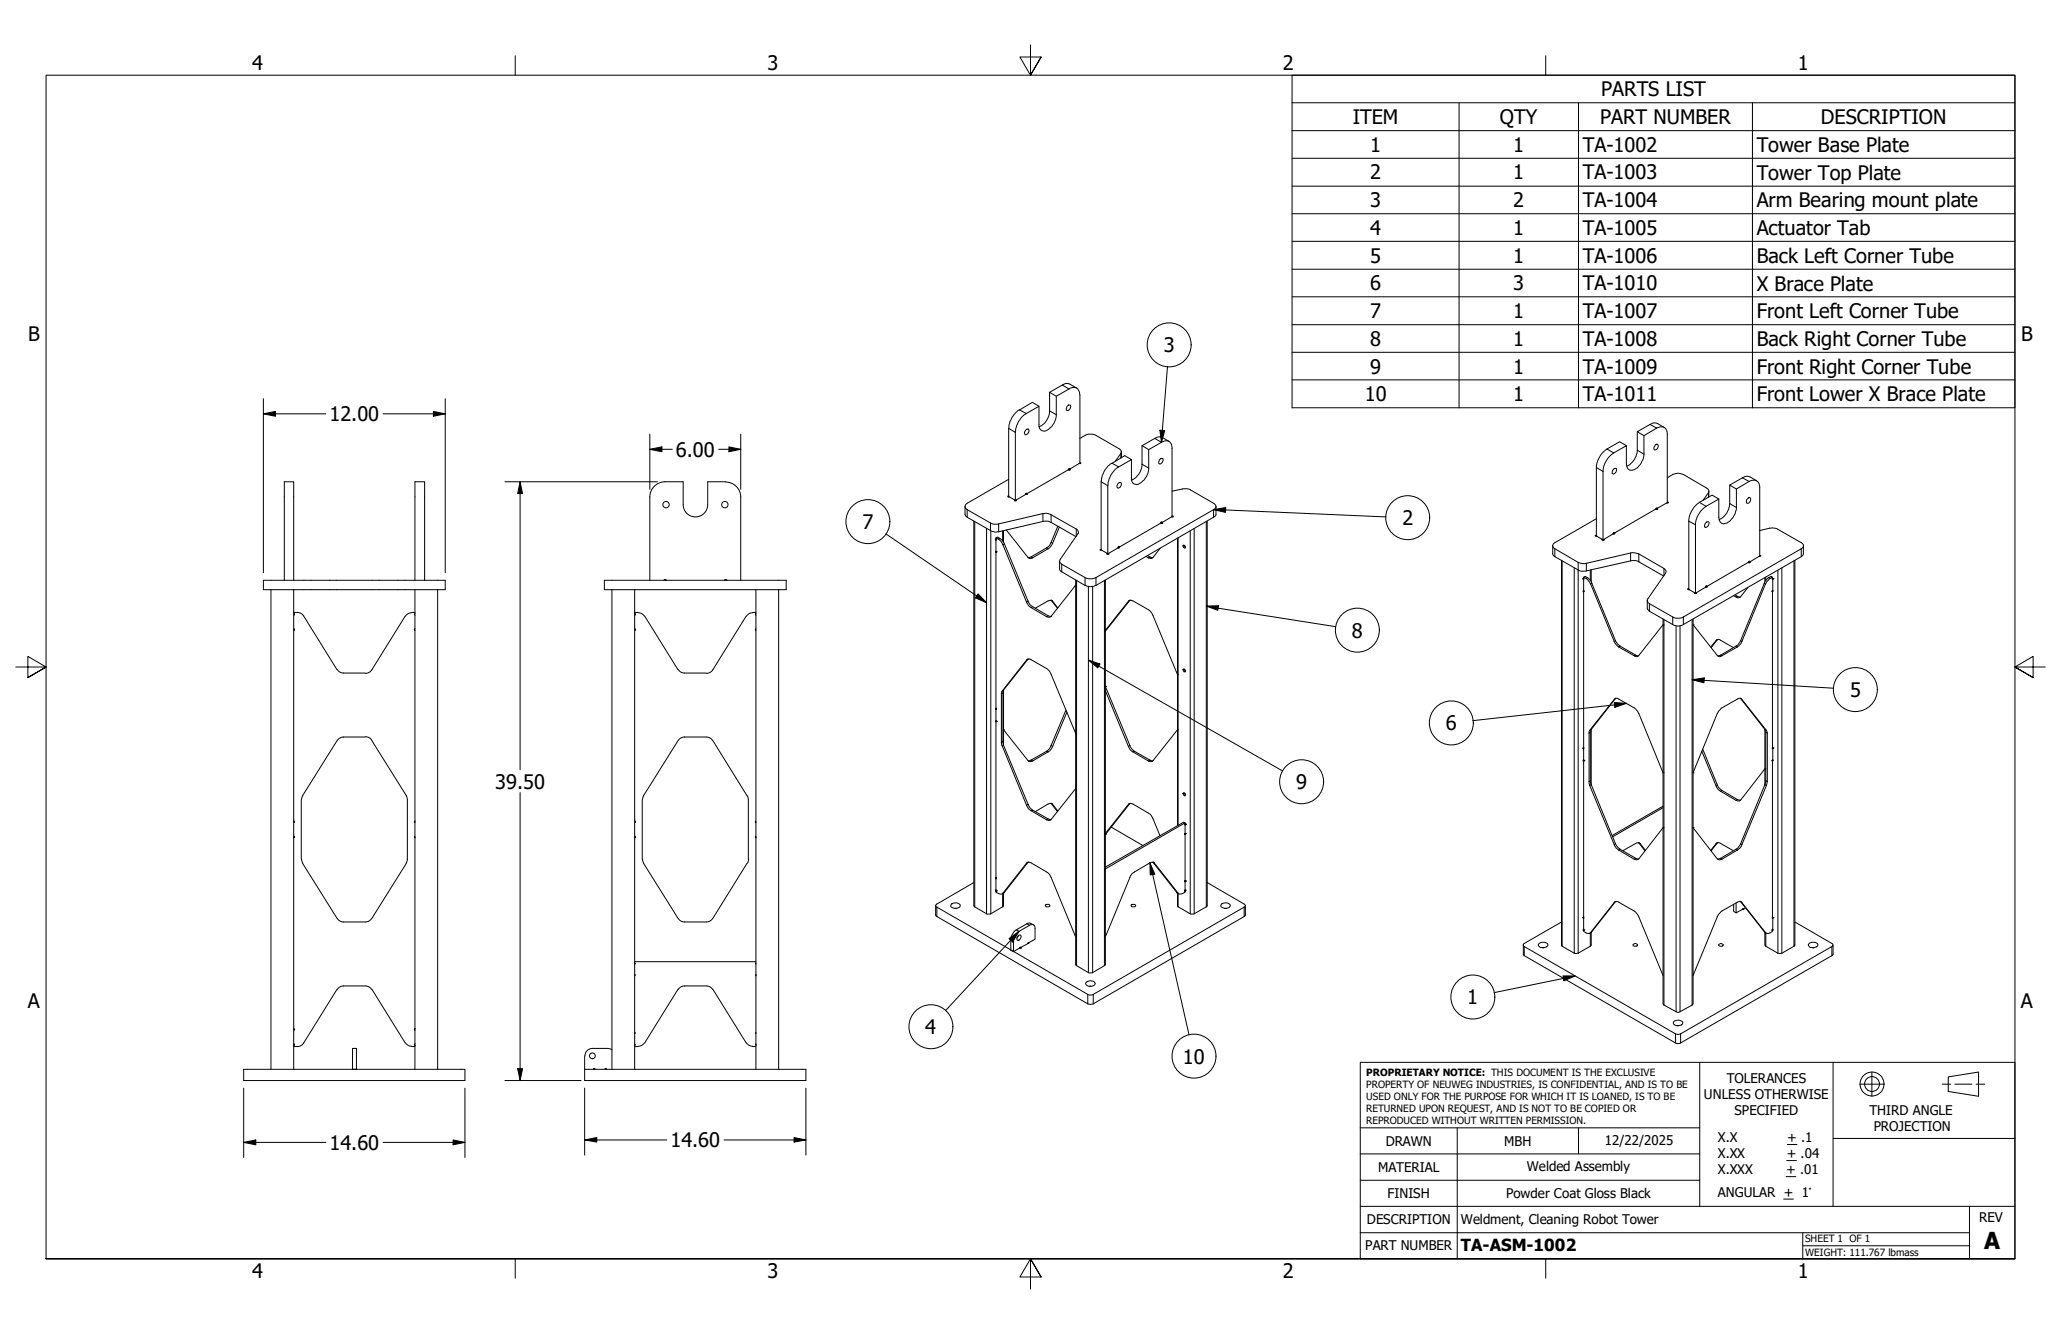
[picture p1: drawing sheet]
<svg xmlns="http://www.w3.org/2000/svg" width="432mm" height="279mm" viewBox="0 0 432 279" stroke-linecap="round" stroke-linejoin="round" font-family="sans-serif">
<!-- layer: Visible (ANSI) -->
<g fill="none" stroke="#000" stroke-width=".21">
<path d="M214.9 90.1a.41 .41 0 0 1 .6-.2 .41 .41 0 0 1 0 .7 .49 .49 0 0 1-.3 .4 .49 .49 0 0 1-.5-.1l-.1-.3zM219.9 82.2l1.4 .8 2.7-1.5a1.37 1.37 0 0 1 1.6-.2 1.37 1.37 0 0 1 .7 1.4v14.4M221.3 83v3.9a3.9 3.9 0 0 1-2.4 3.4 1.12 1.12 0 0 1-1.2-1.3v-3.9M223.8 98.4h.1M223.8 98.4l-8.7 5M223.8 98.4l.2-.3v.3M223.8 84.8h.2a.45 .45 0 0 1 .4 .4 .45 .45 0 0 1-.2 .5 .43 .43 0 0 1-.7 .2 .43 .43 0 0 1 0-.7zM224 98.4h.1M224.2 98.2l-.1 .2h-.3M224.2 98.2h.1M224.2 98.2v.2M225.6 81.3l-1.4-.8-.9-.2-3.4 1.9v3.8a3.8 3.8 0 0 1-2.2 3.4"/>
<path d="M226.3 91.8l1-.6a2.67 2.67 0 0 1 2.3 0l5.3 3.2-.1 .6-1.1 1.6M226.3 96.9l.1 .2h-.3l-1.9 1.1M234.9 94.6v1.3M239.3 93.3l1.4 .9 2.6-1.6a1.33 1.33 0 0 1 1.6-.2 1.33 1.33 0 0 1 .7 1.5v14.4M240.7 94.2v3.8a3.9 3.9 0 0 1-2.4 3.5 1.05 1.05 0 0 1-1.3-1.4v-3.8M243 96.3a.37 .37 0 0 1 .4-.3 .37 .37 0 0 1 .2 .5 .57 .57 0 0 1-.2 .5 .57 .57 0 0 1-.6 0zM244.9 92.5l-1.4-.9-.8-.1-3.4 1.8v3.9a3.8 3.8 0 0 1-2.3 3.4M338.1 98.2l.4-.1a.53 .53 0 0 1 .2 .5 .53 .53 0 0 1-.3 .5 .33 .33 0 0 1-.4 .2 .33 .33 0 0 1-.2-.4zM340.7 93.3l-1.4-.8-2.6 1.5a5.1 5.1 0 0 0-2.2 3.9v14.4M343 90.4v3.9a3.8 3.8 0 0 1-2.2 3.4M346.7 93.3l.1-.1a.34 .34 0 0 1 .5-.1 .34 .34 0 0 1 .1 .5 .57 .57 0 0 1-.3 .5 .57 .57 0 0 1-.6 0v-.4zM348.7 89.5l-1.4-.8-1.1-.1-3.2 1.8 1.4 .8"/>
<path d="M136.1 104.1v17.4M139.3 100.9h3.8v4.8M139.4 100.9a3.2 3.2 0 0 0-3.3 3.2M143.1 105.7a2.57 2.57 0 0 0 2.6 2.6 2.57 2.57 0 0 0 2.6-2.6M152 100.9h-3.7v4.8M152.1 101a3.1 3.1 0 0 1 3.1 3.1M155.2 104.1v17.4M202.2 106v1.8l.2 .3 5.3 3.2 .8 .1h.7l9.6-2.2h.8l5.8 3.2M204 109.2v80.5l2.7 1.7 .8 .1 2.7-1.6v-2.8M208.6 113h.1M208.6 113l.1 .1M208.7 115.4l-.1 .3 .1-.1"/>
<path d="M208.7 113.1h.1M208.7 112.8v.3M208.7 112.8v-.2l.7 .4 .7 1.1 5.4 12.7 3.8 2.4 .7 .1 .2-.2M208.7 112.6l.3-.1 .9 .5 .4 .7 5.5 12.9 3.8 2.4 .6 .1M208.7 112.8l.1 .2h-.2M208.7 115.4l.1 .2-.1 .1M208.7 115.7v32.9l-.1-.2M208.7 113.1v2.3M208.7 115.6h.1M208.8 115.6l-.1 .1M210.2 111.1v2.5M210.8 111l4.6 5.8"/>
<path d="M211.3 100.4l-8.7 5a.72 .72 0 0 0-.4 .7 .72 .72 0 0 0 .4 .6l5.1 3 .5 .1h.8l10.3-2.3 .7 .2 5.5 3.1 .3 .3 .1 .6-3.8 5.5-.1 .4 .4 .6 4.9 2.8a2.67 2.67 0 0 0 2.3 0l24.7-14.3a.69 .69 0 0 0 .5-.6 .69 .69 0 0 0-.5-.7l-5.1-2.9-1.2-.1-2.4 .5M211.3 103.9h-.2l.1 .2h.3l1.1 .6M211.3 104.1v-14.4a4.9 4.9 0 0 1 2.3-3.8l2.7-1.6 1.4 .8-2.7 1.5a4.9 4.9 0 0 0-2.3 4v14.3M212.6 104.7v.2h.3v-.2M212.6 104.7v.2M212.9 104.7v.2M214.9 103.6l-2 1.1M214.9 103.4l.4 .1-.4 .1M214.9 103.4h.1M215 103.3l.1 .1M215.1 103.4l-.1-.1-.1 .3M221.6 110.2l-1.8 4.1-3.8 2.3-.6 .2"/>
<path d="M221.9 110.4l-1.4 3.4-.5 .9-3.7 2.1-.7 .2-.2-.2M230.7 115.1l-.3 .1 1.6 .7M230.7 115.3v-14.4a4.9 4.9 0 0 1 2.3-3.9l2.6-1.6 1.4 .9-2.6 1.5a4.9 4.9 0 0 0-2.3 3.9v14.4M232 115.9v.2h.2l.1-.2M232 115.9v.2M232.3 115.9v.2M234.3 114.7l-2 1.2M234.3 114.6h.1M234.3 114.6h.2l.1 .1h-.3M234.4 101.2a.4 .4 0 0 1 .6 .1 .4 .4 0 0 1-.2 .6 .42 .42 0 0 1-.7 .3 .42 .42 0 0 1 0-.7zM234.4 114.5l.1 .1M234.5 114.6l-.1-.1-.1 .2"/>
<path d="M240.1 116.5l.9 .5 .6-.2M240.4 116.3l.6 .4 .6 .1M243.1 114.8l-1.5 2M243.2 109.5l-8.7 5.1M243.2 109.5l.2-.2v.3M243.2 109.5v.1M243.4 109.6h.1M243.5 109.4v.2l-.3-.1M243.5 109.4v.2M245.6 108.3l-2.1 1.1M245.6 108.1h.2v.2h-.2M246.7 112.7v60.2"/>
<path d="M247.9 114.2a.34 .34 0 0 1 .4 .2 .34 .34 0 0 1-.1 .4l-.3-.2zM248.1 114.2l.2 .5M252.9 109.2v80.5l-2.8 1.8h-.6l-2.7-1.6-.1-2.8M254.8 106v1.8l-.2 .3-25 14.5a2.67 2.67 0 0 1-2.3 0l-5-2.9-.3-.4v-1.8M325.3 114.3v1.8l.3 .4 5.4 3.1h1.1l9.8-2.2h.7l.6 .1 5.4 3.2M327.2 117.3v80.7l2.6 1.6h.8l2.8-1.6v-2.7M333.4 119.4v2.4M334.5 108.6l-8.7 5.1a.67 .67 0 0 0-.5 .6 .67 .67 0 0 0 .5 .6l4.8 2.9 .9 .2h.6l9.8-2.2h.5l.9 .2 5.3 3.1 .5 .5-.2 .5-3.8 5.4v.4l.5 .5 4.9 2.8a2.51 2.51 0 0 0 2.2 0l24.7-14.3a.67 .67 0 0 0 .4-.6 .67 .67 0 0 0-.4-.6l-5.3-3-1.3-.1-2.1 .5M334.5 112.1l-.3 .1 .4 .1 1.1 .7M335.7 113h.1M335.7 113v.2h.3v-.2M335.7 113v.1"/>
<path d="M336 113h.1M336 113v.1M337.9 111.8l-1.9 1.2M338 111.6h.3v.2h-.4M338.3 111.6l-.2-.1-.2 .3M346.9 106.6h.1M346.9 106.6l.3-.2-.1 .3M346.9 106.6l-8.6 5h-.2M347.1 106.7h.1M347.2 106.5v.1M349.3 100.1l1.2-.7a2.51 2.51 0 0 1 2.2 0l5.2 3.1 .1 .6-1.2 1.7M349.3 105.2l.3 .1h-.4l-1.9 1.1-.1 .3-.3-.1"/>
<path d="M349.3 105.3v-14.3a1.38 1.38 0 0 0-.6-1.4 1.38 1.38 0 0 0-1.6 .1l-2.7 1.5v3.9a3.7 3.7 0 0 1-2.4 3.4 1.1 1.1 0 0 1-1.3-1.3v-3.9l-2.6 1.6a5.1 5.1 0 0 0-2.2 3.8v14.5M357.4 109.4l.4-.1a.53 .53 0 0 1 .3 .5 .53 .53 0 0 1-.3 .4 .33 .33 0 0 1-.4 .2 .33 .33 0 0 1-.3-.4zM358 102.9v1.2M360.1 104.5l-1.4-.8-2.7 1.5a5.1 5.1 0 0 0-2.2 4v14.3M362.4 101.6v3.9a3.8 3.8 0 0 1-2.2 3.3M366.1 104.5l.1-.1a.34 .34 0 0 1 .5-.1 .34 .34 0 0 1 .1 .5 .57 .57 0 0 1-.3 .5 .57 .57 0 0 1-.6 0v-.5zM366.3 117.8h.1M366.3 117.8l.3-.3-.1 .4M366.3 117.8l-8.7 5-.1-.1M366.5 117.9h.1M366.6 117.7l-.1 .2-.2-.1M366.6 117.7v.1"/>
<path d="M368 100.7l-1.4-.8-1-.1-3.2 1.8 1.4 .8M368.7 116.3l.2 .2h-.3l-2 1.2M368.7 116.5v-14.3a1.38 1.38 0 0 0-.7-1.5 1.38 1.38 0 0 0-1.5 .1l-2.7 1.6v3.9a3.6 3.6 0 0 1-2.7 3.4 1.23 1.23 0 0 1-1-1.3v-3.9l-2.7 1.5a5.1 5.1 0 0 0-2.2 3.9v14.4M376 117.3v80.6l-.1 .3-2.6 1.4h-.8l-2.5-1.4-.2-.3v-2.6M377.8 114.3v1.8l-.4 .5-24.7 14.2a2.07 2.07 0 0 1-2.2 0l-4.9-2.8-.5-.5v-1.8M55.2 121.5h38.1v2h-38.1zM56.8 123.5v100.5M59.6 121.5v-20.6h1.9v20.6M61.5 123.5v100.5M61.5 128.3h.7M61.6 131.7l.1 .1-.1 .2M61.6 128.5l.1 .2-.1 .1"/>
<path d="M61.6 132h.1M62.3 128.3a1.62 1.62 0 0 1 1.3 .7M63.6 129l7 11.3M84.9 129l-7 11.3a1.62 1.62 0 0 1-1.4 .7M86.2 128.3h.7M86.3 128.3a1.56 1.56 0 0 0-1.4 .8M86.9 132h.1M86.9 121.5v-20.6h2.1v20.6M86.9 123.5v100.5M86.9 128.5l-.1 .2 .2 .1M87 131.7l-.2 .1 .1 .2M91.7 123.5v100.5"/>
<path d="M126.6 121.5h38.1v2h-38.1zM128.2 123.5v100.5M133 128.5v.1M133 128.3h.7M133 123.5v100.5M133 131.7l.2 .1-.1 .2M133.1 132h-.1M133.1 128.5l.1 .2-.2 .1M133.7 128.3a1.56 1.56 0 0 1 1.3 .8M135.1 129l6.9 11.3M139.5 121.5l.1 .1M139.6 121.5l-.3-.1-.2 .2"/>
<path d="M151.8 121.5l.3-.1 .2 .2M151.9 121.5l-.1 .1M156.3 129l-6.9 11.3M157.7 128.3h.7M157.7 128.3a1.56 1.56 0 0 0-1.3 .8M158.3 132h.1M158.4 123.5v100.5M158.4 128.5l-.2 .2 .2 .1M158.4 131.7l-.2 .1 .1 .2M163.1 123.5v100.5M215.4 138l-5.3 6.8v10.9l.1 .4M215.4 138h.1"/>
<path d="M220.2 125.7h.1M220.2 125.7l1.4 1.7M221.6 127.3l-1.2-1.5-.4-.1-3.1 1.7M225.4 121.5v80.6l2.8 1.7 .7-.1 2.7-1.6v-80.6M225.4 122.6l-5.2 6.5M225.4 122.6h.1M231.6 132l5.1-6.3 .7 .2 3.2 1.8 .6 .5 .4 .7 5.1 12.4M236.7 125.7h.1M236.7 125.7l-5.1 6.5M331.7 121.3h.1M331.7 121.3l.1 2.4M331.8 123.7l-.1 .3 .2-.2"/>
<path d="M331.8 121.1l-.1 .2M331.8 121.1v-.2l.7 .4 .7 1 5.1 12.3 .9 .9 3.4 2h.5l5.3-6.6M331.8 120.9l.3-.2 1.2 1 5.4 12.9 .7 .7 3.3 1.9 .6 .2M331.8 123.9v32.7M331.8 121.1l.1 .2-.2-.1M331.8 123.7v.2M331.8 123.9h.1M348.4 129.7v80.5l.2 .3 2.8 1.5 .6-.1 2.5-1.4 .2-.3v-80.5M348.4 130.9h.1M353.8 123.3l-.2 .1 1.4 .7M354.7 130.9h.1M355 124.1h.1"/>
<path d="M355 124.1l.1 .2h.2l.1-.2M355.1 124.1v.2M355.4 124.1h.1M355.4 124.1v.2M357.3 123l-1.9 1.1M357.4 122.8h.1M357.4 122.8l.3 .1-.4 .1M357.6 122.8l-.2-.1-.1 .3M357.6 122.8h.1M358.4 135.5l1.2-1.5 .5-.1 3.1 1.7M359.9 133.9l-1.4 1.7M363.5 124.6l.5 .3 .6 .1"/>
<path d="M366.2 123.1l-1.6 2-.5 .1-.9-.4M369.8 121v.8M371.3 123.9h.1M371.3 121.1l.1 .2M371.3 121.1v-.2l-.7 .4-.7 1-5 12.3-.9 .9-3.4 2h-.6l-5.3-6.6M371.3 120.9l-.2-.2-.5 .3-.9 .9-5.3 12.7-.7 .7-3.2 1.9-.6 .2M371.3 123.9v32.7M371.3 121.1v.2l.2-.1M371.4 121.3v2.4M371.4 123.7v.3l-.1-.2M371.4 123.7l-.1 .2M371.4 121.3h.1"/>
<path d="M371.5 121.2h.1M70.6 155.1l-7.2 11.6M70.7 140.2a1.56 1.56 0 0 0 1.3 .8h4.5M76.5 154.4h-4.5a1.56 1.56 0 0 0-1.3 .7M76.5 154.3a1.62 1.62 0 0 1 1.4 .8M77.9 155.1l7.3 11.6M142 155.1l-7.2 11.6M142.1 140.2a1.56 1.56 0 0 0 1.3 .8M143.4 154.4h4.6a1.56 1.56 0 0 1 1.3 .7M143.4 141h4.6M143.4 154.4a1.56 1.56 0 0 0-1.3 .7M149.4 155.1l7.1 11.6"/>
<path d="M149.4 140.3a1.62 1.62 0 0 1-1.4 .7M208.6 148.5l.1 .1M208.7 150.9l-.1 .3 .1-.1M208.7 148.6h.1M208.7 148.3v.3M208.7 150.9l.1 .2-.1 .1v32.6l.1 .2-.2-.1M208.7 148.6v2.3M208.7 151.1h.1M210.2 152.8h.1M210.2 156.1l5.4 12.9 .7 .7 3.3 1.8 .6 .1M210.2 144.6v11.5M210.2 152.8l5.2 6.5"/>
<path d="M223.3 148.7l-3.5 8.1-.5 .6-3.3 1.8-.6 .1M223.5 149.2l-3.2 7.6-.7 .7-3.3 1.9-.7 .1-.2-.2M225.4 153.6l-5.4-12.9-.7-.7-3.5-2-.6 .1-5.3 6.7v11.3l5.6 13.3 3.8 2.3 .7 .1 .2-.2M225.4 153.6h.1M231.6 143.8h.1M231.6 143.8l5.2 12.6 .9 1 3.2 1.8 .7 .1M231.6 144.7l5.2 12.3 3.8 2.4 .7 .1 .3-.2M246.7 152.8h.1M246.7 141.3h.1M246.7 152.8l-5.1 6.5M247.9 140.1a.36 .36 0 0 1 .4 .2 .36 .36 0 0 1 0 .4 .38 .38 0 0 1-.4-.2 .38 .38 0 0 1 0-.4zM248.1 140.1l.2 .5"/>
<path d="M331.7 156.8h.1M331.7 156.8l.1 2.4-.1 .2 .2-.1M331.8 156.6l-.1 .2M331.8 159.4v32.6M331.8 156.6l.1 .2-.2-.1M331.8 159.2v.2M331.8 159.4h.1M331.9 159.3h.1M333.4 152.8l-.2 .4v10.5l.2 .6 5.2 12.7 .8 .9 3.3 1.9 .6 .1M333.4 152.8v11.5M338.5 146.2l-5.1 6.6M356.6 157.4l3 7.4 .3 .5 4.2 2.5 .6-.2 5.1-6.6"/>
<path d="M356.7 156.9l3.3 8 .7 .6 3.3 1.9 .6 .2M364.6 146.2l5.2 6.6M369.8 152.8l.2 .4v10.5l-.2 .6-5.2 12.7-.5 .6-.4 .3-3.2 1.9-.6 .1M369.8 152.8v11.5M371.3 159.3h.1M371.3 159.4h.1M371.3 156.6l.1 .2M371.3 159.4v32.6M371.3 156.6v.2l.2-.1M371.4 156.8v2.4M371.4 159.2l.1 .2-.2-.1M371.4 159.2l-.1 .2"/>
<path d="M371.4 156.8h.1M371.5 156.7h.1M61.5 172l.1 .1M61.6 175.1l.1 .2-.1 .1M61.6 175.4l-.1 .1M61.6 172l.1 .1-.1 .2M63.1 167.5v12.5M63.2 179.9l.2 .9M63.4 166.7l-.2 .8M85.1 166.7l.2 .8v12.5M85.3 179.9l-.2 .9M86.9 172l-.1 .1 .2 .2"/>
<path d="M86.9 175.4l.1 .1M87 175.1l-.2 .2 .1 .1M87 172l-.1 .1M133 172v.1M133 175.1l.2 .2-.1 .1M133.1 175.5h-.1M133.1 172l.1 .1-.2 .2M134.6 167.5v12.5M134.6 179.9l.3 .9M134.9 166.7l-.3 .8M156.5 166.7l.3 .8v12.5M156.8 179.9l-.2 .9"/>
<path d="M158.3 172l-.1 .1 .2 .2M158.4 175.4v.1M158.4 172h-.1M158.4 175.1l-.2 .2 .1 .1M220.2 168.3h.1M220.2 168.3l1.4 1.7M221.6 169.9l-1.2-1.6h-.4l-3.1 1.7M225.4 165.2l-5.2 6.4M231.6 174.6l4.8-6.1 .6-.2 4.2 2.5 1.8 4.2M231.6 174.8h.1M232.8 173.2l6.7 3.9M236.7 168.3l-5.1 6.5"/>
<path d="M236.7 168.3h.1M247.9 166.1a.34 .34 0 0 1 .4 .1 .34 .34 0 0 1-.1 .5l-.3-.3zM248.1 166.1l.2 .4M248.2 174.6v.1M248.2 174.7h.1M248.2 174.7l.1 .1M248.3 174.6v.2M248.3 172.6h.1M248.3 172.6v.1M248.3 172.3l-.1 .5 .1-.1M248.3 174.6h.1M248.3 174.6l-.1 .1"/>
<path d="M248.3 172.7h.1M248.3 174.8v9.7M248.3 172.7v1.9M343.3 176.5l1.3 1.7M344.7 178.1l-1-1.4-.5-.2-3.2 1.7M348.4 161.9l-5.3-12.9-.7-.7-3.4-2-.7 .1-5.4 6.8v10.9l.2 .4 5.2 12.7 .7 .7 3.4 2.1 .5 .1 .4-.2 5.1-6.5M348.4 161.9h.1M348.4 173.4h.1M348.4 169.2l-10.5 6.1M348.4 168.8l-10.6 6.2M354.7 173.4h.1M354.7 161.9h.1"/>
<path d="M354.7 161.9l5.3-12.9 .7-.7 3.5-2 .7 .1 5.3 6.8 .1 10.5-.2 .8-5.2 12.7-.7 .7-3.5 2.1-.5 .1-.4-.2-5.1-6.5M358.4 178.1l1.2-1.5 .3-.1h.4l2.9 1.7M359.9 176.5l-1.4 1.7M369.8 161h.1M63.4 180.8l7.2 11.5M70.7 192.4a1.56 1.56 0 0 0 1.2 .7h4.6a1.56 1.56 0 0 0 1.4-.7M85.2 180.8l-7.3 11.5M134.8 180.8l7.2 11.5M142.1 192.4a1.56 1.56 0 0 0 1.3 .7M149.3 192.4a1.56 1.56 0 0 1-1.3 .7h-4.6M156.5 180.8l-7.1 11.5M196 189.7v2l.2 .2 31.7 18.3 .5 .2 .6-.2 31.8-18.3 .1-.2v-2"/>
<path d="M199.3 189.4a1.19 1.19 0 0 1 1.9 .3 1.17 1.17 0 0 1-2 0zM200 190.2h.3M204 184.8l-7.8 4.6-.2 .3 32.2 18.7 .8-.1 31.9-18.6-.1-.3-7.9-4.6M208.6 183.9h.1M208.6 184h.1M208.7 184v2.4M208.7 186.4l-.1 .3 .1-.2M208.7 183.8v.2M208.7 186.4l.1 .2-.1 .3 .8 .4 .5-.1 5.1-6.4 .2-.2 .7 .1 3.3 1.9 .7 .7 5.4 12.8M208.7 186.6h.1M208.7 186.5h.1M210.2 187.1l-.2 .1"/>
<path d="M213.4 196l-.4 .5M213.4 195.9l.2-.1a.43 .43 0 0 1 .4 .4 .43 .43 0 0 1-.3 .5l-.1 .1a.37 .37 0 0 1-.5 0 .37 .37 0 0 1 0-.5zM213.7 198.6h.1M213.8 198.6h.1M213.9 198.5l-.2 .1M213.9 198.5v.1M215.3 197.6h.1M215.4 197.5h.2l-.2 .1M215.4 197.6l-1.5 .9M215.4 180.6l-5.2 6.5M215.4 180.6h.1M215.5 197.4h.1"/>
<path d="M215.5 197.4l1.4-.7v-2.3a.68 .68 0 0 0-.4-.7 .68 .68 0 0 0-.8 .1l-2.2 1.3a3 3 0 0 0-1.2 1.9v2.3l1.6-.9-.1 .2M215.5 197.4l-.1 .2M216.5 193.7l-.9-.4-.3 .1-2.4 1.4a3 3 0 0 0-1.1 1.9v2.3l.5 .3M219.1 189.5a.44 .44 0 0 1 .5-.1 .44 .44 0 0 1 .3 .4 .45 .45 0 0 1-.5 .2 .45 .45 0 0 1-.3-.5zM231.6 181.6l16.4-9.4 .3 .1-16.7 9.7M237 189.5a.48 .48 0 0 1 .5-.2 .48 .48 0 0 1 .4 .5 .5 .5 0 0 1-.6 .2 .5 .5 0 0 1-.3-.5zM241.6 180.6l5 6.4 .4 .2M241.6 180.6h.1M248.2 186.5v.1M248.2 186.6h.1M248.3 184.5v.2M248.3 186.4v.2"/>
<path d="M248.3 184.5h.1M248.3 186.6v.3l-.5 .2-.8 .1-5.1-6.4-.3-.2-.7 .1-3.6 2.2-.5 .6-5.2 12.6M248.3 184.5l-.1 .2 .1-.1M248.3 186.4h.1M248.3 186.4l-.1 .2M248.3 184.7v1.7M248.3 184.6v.1M248.3 184.5v.1M255.9 189.4a1.19 1.19 0 0 1 1.8 .3 1.17 1.17 0 0 1-1.9 0zM256.6 190.2h.3M319.2 197.9v2.1l.1 .2 32 18.4 .8-.2 31.7-18.2 .2-.4v-1.9M322.5 197.5a1.13 1.13 0 0 1 1.8 .5 1.22 1.22 0 0 1-2-.1z"/>
<path d="M323.2 198.5h.3M327.2 193.1l-7.9 4.5-.1 .1v.4l31.8 18.4 .5 .2 .6-.2 31.8-18.3v-.5l-7.9-4.6M331.7 192.2v.1M331.7 192.3l.1 2.3M331.8 194.6l-.1 .3 .2-.1M331.8 192l-.1 .3M331.8 194.9v.2l.5 .3 .8 .1 5.2-6.6 .7-.1 3.4 2 .7 .7 5.3 12.8M331.8 192l.1 .3-.2-.1M331.8 194.9h.1M331.8 194.6v.3M331.9 194.8h.1M331.9 194.8l-.1 .1"/>
<path d="M333.4 195.3l-.3 .2M338.5 188.8l-5.1 6.5M342.1 197.8a.48 .48 0 0 1 .6-.2 .48 .48 0 0 1 .3 .5 .5 .5 0 0 1-.5 .1 .5 .5 0 0 1-.4-.4zM360 197.9a.59 .59 0 0 1 1.1 0 .59 .59 0 0 1-1.1 0zM363.2 189.4v1.5l.5 .3M363.7 189.1v2.1l1.4-.8M364.6 188.8l5.2 6.5M365.1 190.4h.1M365.1 190.4l.2-.1-.1 .2M365.2 190.5h.1M365.3 190.4v.1l-.2-.1M365.3 190.4h.1"/>
<path d="M365.7 190.1l-.4 .3M369.8 195.3l.3 .2M371.3 194.8h.1M371.3 194.8v.1M371.3 192l.1 .3M371.3 194.9v.2l-.5 .3-.8 .1-5.1-6.6-.7-.1-3.5 2-.7 .7-5.3 12.8M371.3 194.9h.1M371.3 192v.3l.2-.1M371.4 192.3v2.3M371.4 194.6l.1 .3-.2-.1M371.4 194.6l-.1 .3M371.5 192.2h.1"/>
<path d="M371.5 192.2l-.1 .1M379.1 197.5a1.13 1.13 0 0 1 1.8 .5 1.22 1.22 0 0 1-2.1-.1zM379.7 198.5h.3M61.5 219.2h.7M61.6 218.6l.1 .2-.1 .1M61.6 215.4v.1M61.6 218.9l-.1 .1M61.6 215.5l.1 .1-.1 .2M63.6 218.4a1.62 1.62 0 0 1-1.3 .8M70.6 207.2l-7 11.2M70.7 207.2a1.56 1.56 0 0 1 1.3-.7h4.5a1.56 1.56 0 0 1 1.4 .7M73.9 219.6h.8v4.4h-.8z"/>
<path d="M77.9 207.2l7 11.2M84.9 218.4a1.56 1.56 0 0 0 1.4 .7M86.2 219.2h.7M86.9 215.5l-.1 .1 .2 .2M86.9 218.9l.1 .1M87 218.6l-.2 .2 .1 .1M87 215.4l-.1 .1M124.1 219.6h3.2l.9 .3M124.1 219.6a1.56 1.56 0 0 0-1.5 1.5M133 216.2v.1M133 201.7v.1M133 219.2h.7"/>
<path d="M133 201.4h25.4M133 204.1v.2M133 218.7v.2M133 216.3v.2M133 201.7v.2M133.1 204.3l-.1 .1M135 218.4a1.56 1.56 0 0 1-1.3 .7M142 207.2l-6.9 11.2M143.4 206.5h4.6a1.56 1.56 0 0 1 1.3 .7M143.4 206.5a1.56 1.56 0 0 0-1.3 .7M149.4 207.2l6.9 11.2M156.4 218.4a1.56 1.56 0 0 0 1.3 .7"/>
<path d="M157.7 219.2h.7M158.4 216.2v.3M158.4 201.7v.2M158.4 218.8v.1M158.4 204.3v.1M158.4 218.7v.2M158.4 204.1v.2M227.6 205.7a1.31 1.31 0 0 1 1.9 .3 1.23 1.23 0 0 1-2 .1zM228.3 206.6h.3M350.8 213.9a1.29 1.29 0 0 1 1.8 .3 1.05 1.05 0 0 1-1.7 .5l-.3-.3zM351.4 214.8h.3M51.1 224h46.3v2.3h-46.3z"/>
<path d="M122.5 221.2v5.1h46.3v-2.3h-46.3M124.3 223.9l.2-.1 .2 .1M124.4 223.9l-.1 .1M127 223.9h.1M127.1 223.9l-.2-.1-.2 .1"/>
<circle cx="139.5" cy="105.7" r=".67"/>
<circle cx="151.9" cy="105.7" r=".67"/>
<circle cx="124.1" cy="221.1" r=".6"/>
</g>
<!-- layer: Visible Narrow (ANSI) -->
<g fill="none" stroke="#000" stroke-width=".21">
<path d="M211.3 89.7l1.4 .9M213.6 85.9l1.4 .7M219.9 86l1.4 .9M222.6 80.6l1.4 .9M223.8 98.4h.2M224.2 98.2v.2M233 97l1.4 .8M234.8 95v.9M239.3 97.2l1.4 .8M241.9 91.8l1.4 .8M334.5 97.9l1.4 .8M336.7 94l1.4 .9"/>
<path d="M343 94.3l1.4 .8M345.7 88.9l1.4 .8M202.6 106.7v1.6M204.2 109.2v80.7M206.7 110.7v80.7M207.5 109.5v1.6M207.6 111.2v80.2M208.6 113l.1 .1M208.7 115.5v.1M208.7 115.6v.1M208.7 112.9l-.1 .1M209.2 109.7v1.7"/>
<path d="M209.5 112.8l-.3 .1M210.1 111.2v2.1M210.4 113.9l-.3 .2M212.6 104.8h.1M212.9 104.8h.1M214.9 103.5v.1M214.9 103.4v.2M215 103.3l.1 .1M216 116.6l.3 .2M218.5 107.6v1.6M219.3 114.7l.3 .2M220.2 107.8v1.6"/>
<path d="M220.2 113.6l.3 .2M222.4 118.2v1.6M225.5 110.8v1.5M230.7 100.9l1.4 .8M232 116h.1M232.3 116h.1M234.3 114.7h.1M234.3 114.6v.1M234.4 114.5l.1 .1M240.9 116.6l-.3 .2M243.2 109.5l.2 .1M243.5 109.5h.1"/>
<path d="M246.8 112.6v60.2M249.4 111.2v80.2M250.2 110.7v80.7M252.7 109.2v80.7M254.3 106.7v1.6M325.8 114.9v1.7M327.3 117.5v80.7M329.8 118.9v80.7M330.6 117.8v1.6M330.6 119.4v80.2M332.4 118v1.6M333.2 119.4v2.1"/>
<path d="M335.7 113v.1M336 113v.1M337.9 111.8h.1M338.1 111.6v.2M338.1 111.6h.2M341.6 115.8v1.7M343.3 116v1.7M347 106.6l.1 .1M347.3 106.5v.1M348.6 119.1v1.5M353.8 109.2l1.4 .7M356 105.2l1.4 .8"/>
<path d="M357.9 103.2v.9M362.4 105.5l1.4 .8M365.1 100.1l1.4 .7M366.3 117.7l.2 .2M366.6 117.7v.1M372.5 119.4v80.2M373.3 118.9v80.7M375.9 117.5v80.7M377.4 114.9v1.7M215.4 138l-.3 .2M215.4 125.9l-.3 .2M216.3 127.1l-.3 .2"/>
<path d="M219.6 129l-.3 .2M220.2 125.7l.3 .2M225.6 121.5v80.7M227.3 121v1.6M228 122.8v80.9M228.9 122.8v80.9M229.6 121v1.6M231.4 121.5v80.7M231.6 132.2v.1M236.7 125.7l-.3 .2M331.7 121.3h.1M331.7 123.8h.2"/>
<path d="M331.8 123.9h.1M331.8 121.1l-.1 .1M332.5 121l-.2 .2M333.5 122.2l-.3 .1M338.5 134.2l-.3 .2M339.4 135.3l-.2 .2M342.7 137.2l-.3 .2M345.6 126.4v1.6M348.6 129.8v80.7M350.5 129.2v1.6M351.2 131.1v80.8M352 131.1v80.8"/>
<path d="M352.7 129.2v1.6M354.5 129.8v80.7M355 124.1v.2M355.4 124.1v.2M357.3 122.9v.1M357.4 122.8v.2M357.5 122.7l.1 .1M359.8 134l-.3 .2M360.5 137.2l.2 .2M363.7 135.3l.3 .2M364 124.9l-.3 .1M364.7 134.2l.2 .2"/>
<path d="M369.6 122.2l.3 .1M370 120.9v.6M370.6 121l.2 .2M371.3 123.9h.1M371.3 121.1l.2 .1M371.4 121.3h.1M371.4 123.8h-.1M208.6 148.5l.1 .1M208.7 151v.1M208.7 151.1h.1M208.7 148.4l-.1 .1M210.1 155.3l-.3 .1"/>
<path d="M210.1 145.2l-.3 .1M210.2 156.1l-.2 .2M210.2 144.5l-.2 .2M216 159.2l.3 .2M219.3 157.4l.3 .1M220.2 156.1l.3 .2M231.6 143.8h.1M236.7 156.1l-.3 .2M237.7 157.4l-.3 .1M240.9 159.2l-.3 .2M331.7 156.8h.1M331.7 159.2l.2 .1"/>
<path d="M331.8 159.4h.1M331.8 156.6l-.1 .1M333.2 153.4l-.3 .1M333.4 152.8l-.3 .2M338.5 146.3l-.3 .2M364.7 146.3l.2 .2M369.8 152.8l.3 .2M370 153.4l.3 .1M371.3 159.4h.1M371.3 156.6l.2 .1M371.4 156.8h.1M371.4 159.2l-.1 .1"/>
<path d="M215.4 168.5l-.3 .2M216.3 169.7l-.3 .1M219.6 171.5l-.3 .2M220.2 168.3l.3 .2M231.8 174.6l-.2 .1M236.7 168.3l-.3 .2M248.2 174.7h.1M248.2 172.6l.1 .1M248.3 172.6h.1M248.3 174.6h.1M248.3 174.6h-.1M248.3 172.7h.1"/>
<path d="M248.3 174.6l-.1 .1M333.2 163.5l-.3 .2M333.4 164.3l-.3 .2M338.5 176.7l-.3 .2M339.4 177.9l-.2 .2M342.7 179.8l-.3 .2M343.3 176.5l.4 .2M359.8 176.5l-.3 .2M359.8 164.4l-.3 .2M360.5 179.8l.2 .2M360.7 165.5l-.2 .2M363.7 177.9l.3 .2"/>
<path d="M364 167.4l-.3 .2M364.7 176.7l.2 .2M369.8 164.3l.3 .2M370 163.5l.3 .2M196.3 190v2M208.6 184h.1M208.7 186.4v.1M208.7 186.6h.1M208.7 183.8l-.1 .1M210.1 187.1v2.8M210.4 186.9l-.3 .2M211.8 196.7l.5 .3"/>
<path d="M212.9 194.8l.6 .3M213.7 198.5l.1 .1M213.9 198.5v.1M215.1 193.5l.6 .3M215.4 197.5v.1M215.4 180.6l-.3 .2M215.5 197.5v.1M215.5 197.4h.1M241.6 180.6l.3 .2M246.5 186.9l.3 .2M246.8 187.1v2.8M248.2 184.5l.1 .1"/>
<path d="M248.3 184.5h.1M248.3 186.4h.1M248.3 186.4l-.1 .1M248.3 184.7h.1M248.3 186.5l-.1 .1M260.7 190v2M319.3 198.2v2M331.7 192.3h.1M331.7 194.7l.2 .1M331.8 192.1l-.1 .1M331.9 194.8l-.1 .1M333.2 195.4v2.8"/>
<path d="M333.5 195.1l-.3 .2M338.5 188.8l-.3 .2M364.7 188.8l.2 .2M365.1 190.4l.1 .1M365.3 190.4h.1M369.6 195.1l.3 .2M370 195.4v2.8M371.3 194.8v.1M371.3 192.1l.2 .1M371.4 192.3h.1M371.4 194.7l-.1 .1M383.8 198.2v2"/>
<path d="M227.9 208.3v1.9M229 208.3v1.9M351 216.5v1.9M352.1 216.5v1.9"/>
</g>
<!-- layer: Symbol (ANSI) -->
<g fill="none" stroke="#000" stroke-width=".21">
<path d="M270.7 21.5v-5.8h151.4v5.8M270.7 21.5h151.4v5.9M270.7 21.5v63.9h151.4v-58M270.7 27.4h151.4M270.7 33.1h151.4M270.7 39h151.4M305.7 21.5v63.9M330.7 21.5v63.9M367.2 21.5v63.9M270.7 44.8h151.4M270.7 50.5h151.4M270.7 56.4h151.4"/>
<path d="M244.6 76.8l-1.3 15.8M270.7 62.2h151.4M270.7 68h151.4M270.7 73.8h151.4M270.7 79.6h151.4M243 90.1l1 .1-.7 2.4zM185.6 111.8l21.1 14.4M254.3 106.7l2.5-.4-.1 1zM254.3 106.7l36.1 1.6M204.9 124.4l1.8 1.8-2.4-1zM228 138.2l2.4 .9-.4 .8zM228 138.2l40.7 23.3"/>
<path d="M252.7 126.9h2.6l-.2 .9zM252.7 126.9l27.1 4.4M338.2 147.1l2.5 .2-2.4 .8zM340.7 147.3l-32.2 3.6M354.5 142.4l2.6-.4-.1 1zM354.5 142.4l29.7 1.7M393.3 144.4a4.6 4.6 0 0 0-6.6-4.1 4.6 4.6 0 0 0-.7 7.8 4.6 4.6 0 0 0 7.2-2.8l.1-.9M211.4 196.6l2.1-1.5-1.3 2.2zM213.5 195.1l-15.4 16.5M240.9 180.7l1 2.4-.9 .2zM240.9 180.7l8.2 36M327.5 204.4h2.5l-2.3 1z"/>
<path d="M330 204.4l-16.9 3.5"/>
<circle cx="245" cy="72.2" r="4.6"/>
<circle cx="181.8" cy="109.3" r="4.6"/>
<circle cx="294.9" cy="108.4" r="4.6"/>
<circle cx="284.4" cy="132" r="4.6"/>
<circle cx="304.1" cy="151.4" r="4.6"/>
<circle cx="272.7" cy="163.7" r="4.6"/>
<circle cx="195" cy="215" r="4.6"/>
<circle cx="308.6" cy="208.8" r="4.6"/>
<circle cx="250.2" cy="221.2" r="4.6"/>
</g>
<!-- layer: Border (ANSI) -->
<path d="M107.9 11.7v4M215.9 9.4v6.3l-2.2-3.8h4.4l-2.2 3.8 2.2-3.8M323.8 11.7v4M3.3 139.7h6.4l-3.9-2.2v4.4l3.9-2.2-3.9 2.2M428.5 139.7h-6.4l3.9-2.2v4.4l-3.9-2.2 3.9 2.2M9.7 263.7v-248h412.4v248h-412.4h412.4M107.9 263.7v4M218.1 267.5l-2.2-3.8 2.2 3.8h-4.4l2.2-3.8v6.3M323.8 263.7v4" fill="none" stroke="#000" stroke-width=".21"/>
<!-- layer: Title (ANSI) -->
<g fill="none" stroke="#000" stroke-width=".21">
<path d="M285 222.5h137.1v41.2h-137.1zM285 236.2h71.1M305.3 236.2v27.5M330.7 236.2v5.5M356.1 222.5v30.2M374.5 239.7h2M384 222.5v15.9M389.6 227.1h5.1M392.2 224.5v5.1M406.9 227.1h1.8M408.2 225.6l6.3-1.1v5.1l-6.3-1zM409.6 227.1h3.5"/>
<path d="M414 227.1h1.8M422.1 238.4h-38.1v14.3M285 258.2h127.6M285 252.7h137.1M285 247.2h71.1M285 241.7h71.1M373.7 251.1h2M374.2 246.4h2M374.3 243.1h2.1M377.7 258.2v5.5M412.6 252.7v11M377.7 260.9h34.9"/>
<circle cx="392.2" cy="227" r="2.51"/>
<circle cx="392.2" cy="227" r="1.56"/>
</g>
<!-- layer: Symbol (ANSI) -->
<path d="M243 90.1l1 .1-.7 2.4zM254.3 106.7l2.5-.4-.1 1zM204.9 124.4l1.8 1.8-2.4-1zM228 138.2l2.4 .9-.4 .8zM252.7 126.9h2.6l-.2 .9zM338.2 147.1l2.5 .2-2.4 .8zM354.5 142.4l2.6-.4-.1 1zM211.4 196.6l2.1-1.5-1.3 2.2zM240.9 180.7l1 2.4-.9 .2zM327.5 204.4h2.5l-2.3 1z" fill="#000"/>
<!-- layer: Dimension (ANSI) -->
<g fill="none" stroke="#000" stroke-width=".21">
<path d="M55.2 86.7l2.5-.5v1zM55.2 86.7h13.1M55.2 83.5v36.5M80.3 86.7h13M90.8 86.2l2.5 .5-2.5 .5zM93.3 83.5v36.5M136.1 94.1l2.6-.5v1zM136.1 94.1h4.7M136.1 90.9v11.6M150.6 94.1h4.6M152.7 93.6l2.5 .5-2.5 .5zM155.2 90.9v11.6"/>
<path d="M105.8 100.9h31.9M109 100.9l.5 2.5h-1zM109 100.9v60.3M109 166v60.3M51.1 239.3l2.5-.5v1zM51.1 239.3h17.2M51.1 227.9v14.5M80.3 239.3h17.1M94.9 238.8l2.5 .5-2.5 .5zM97.4 227.9v14.5M105.8 226.3h15.9M108.5 223.8h1l-.5 2.5z"/>
<path d="M122.5 238.8l2.5-.5v.9zM122.5 238.8h17.2M122.5 227.9v14M151.7 238.8h17.1M166.4 238.3l2.4 .5-2.4 .4zM168.8 227.9v14"/>
</g>
<path d="M55.2 86.7l2.5-.5v1zM90.8 86.2l2.5 .5-2.5 .5zM136.1 94.1l2.6-.5v1zM152.7 93.6l2.5 .5-2.5 .5zM109 100.9l.5 2.5h-1zM51.1 239.3l2.5-.5v1zM94.9 238.8l2.5 .5-2.5 .5zM108.5 223.8h1l-.5 2.5zM122.5 238.8l2.5-.5v.9zM166.4 238.3l2.4 .5-2.4 .4z" fill="#000"/>
<text font-size="4.9" x="415.7" y="261.6">A</text>
<g font-size="4.2">
<text x="52.8" y="14.7">4</text>
<text x="160.8" y="14.7">3</text>
<text x="268.7" y="14.7">2</text>
<text x="376.7" y="14.7">1</text>
<text x="335.5" y="20.2">PARTS LIST</text>
<text x="283.4" y="26">ITEM</text>
<text x="314.3" y="26">QTY</text>
<text x="335.2" y="26">PART NUMBER</text>
<text x="381.5" y="26">DESCRIPTION</text>
<text x="287.1" y="31.8">1</text>
<text x="317.1" y="31.8">1</text>
<text x="331.6" y="31.8">TA-1002</text>
<text x="368" y="31.9">Tower Base Plate</text>
<text x="287.1" y="37.6">2</text>
<text x="317.1" y="37.6">1</text>
<text x="331.6" y="37.6">TA-1003</text>
<text x="368" y="37.7">Tower Top Plate</text>
<text x="287.1" y="43.4">3</text>
<text x="317.1" y="43.4">2</text>
<text x="331.6" y="43.4">TA-1004</text>
<text x="368" y="43.4">Arm Bearing mount plate</text>
<text x="287.1" y="49.2">4</text>
<text x="317.1" y="49.2">1</text>
<text x="331.6" y="49.2">TA-1005</text>
<text x="368" y="49.3">Actuator Tab</text>
<text x="287.1" y="55">5</text>
<text x="317.1" y="55">1</text>
<text x="331.6" y="55.1">TA-1006</text>
<text x="368" y="55.1">Back Left Corner Tube</text>
<text x="287.1" y="60.8">6</text>
<text x="317.1" y="60.8">3</text>
<text x="331.6" y="60.8">TA-1010</text>
<text x="368" y="60.9">X Brace Plate</text>
<text x="5.9" y="71.4">B</text>
<text x="287.1" y="66.6">7</text>
<text x="317.1" y="66.6">1</text>
<text x="331.6" y="66.6">TA-1007</text>
<text x="368" y="66.7">Front Left Corner Tube</text>
<text x="423.5" y="71.4">B</text>
<text x="243.8" y="73.8">3</text>
<text x="287.1" y="72.5">8</text>
<text x="317.1" y="72.4">1</text>
<text x="331.6" y="72.5">TA-1008</text>
<text x="368" y="72.5">Back Right Corner Tube</text>
<text x="287.1" y="78.2">9</text>
<text x="317.1" y="78.2">1</text>
<text x="331.6" y="78.2">TA-1009</text>
<text x="368" y="78.3">Front Right Corner Tube</text>
<text x="69" y="88.2">12.00</text>
<text x="285.9" y="84.1">10</text>
<text x="317.1" y="84">1</text>
<text x="331.6" y="84.1">TA-1011</text>
<text x="368" y="84.1">Front Lower X Brace Plate</text>
<text x="141.6" y="95.6">6.00</text>
<text x="180.7" y="110.7">7</text>
<text x="293.8" y="110">2</text>
<text x="283.2" y="133.5">8</text>
<text x="387.6" y="145.9">5</text>
<text x="302.9" y="153">6</text>
<text x="103.8" y="165.2">39.50</text>
<text x="271.5" y="165.3">9</text>
<text x="5.8" y="211.1">A</text>
<text x="307.4" y="210.3">1</text>
<text x="423.4" y="211.1">A</text>
<text x="193.9" y="216.5">4</text>
<text x="247.8" y="222.8">10</text>
<text x="69" y="240.8">14.60</text>
<text x="140.5" y="240.2">14.60</text>
<text x="52.8" y="267.7">4</text>
<text x="160.8" y="267.7">3</text>
<text x="268.7" y="267.7">2</text>
<text x="376.7" y="267.7">1</text>
</g>
<text font-size="3.5" x="306.1" y="262">TA-ASM-1002</text>
<g font-size="2.8">
<text x="361.8" y="226.9">TOLERANCES</text>
<text x="357" y="230.3">UNLESS OTHERWISE</text>
<text x="363.4" y="233.6">SPECIFIED</text>
<text x="391.7" y="233.5">THIRD ANGLE</text>
<text x="290.3" y="240">DRAWN</text>
<text x="315.2" y="240">MBH</text>
<text x="336.2" y="239.8">12/22/2025</text>
<text x="359.9" y="239.3">X.X</text>
<text x="374.5" y="239.3">+ .1</text>
<text x="392.6" y="236.8">PROJECTION</text>
<text x="288.7" y="245.5">MATERIAL</text>
<text x="319.9" y="245.2">Welded Assembly</text>
<text x="359.9" y="242.6">X.XX</text>
<text x="359.9" y="245.9">X.XXX</text>
<text x="374.2" y="245.9">+ .01</text>
<text x="374.3" y="242.6">+ .04</text>
<text x="290.7" y="251">FINISH</text>
<text x="315.5" y="251">Powder Coat Gloss Black</text>
<text x="359.9" y="250.7">ANGULAR + 1°</text>
<text x="286.4" y="256.4">DESCRIPTION</text>
<text x="306.1" y="256.3">Weldment, Cleaning Robot Tower</text>
<text x="414.7" y="256">REV</text>
<text x="286" y="261.9">PART NUMBER</text>
</g>
<g font-size="2.1">
<text x="286.3" y="225.4">PROPRIETARY NOTICE: THIS DOCUMENT IS THE EXCLUSIVE</text>
<text x="286.3" y="227.8">PROPERTY OF NEUWEG INDUSTRIES, IS CONFIDENTIAL, AND IS TO BE</text>
<text x="286.3" y="230.4">USED ONLY FOR THE PURPOSE FOR WHICH IT IS LOANED, IS TO BE</text>
<text x="286.3" y="232.9">RETURNED UPON REQUEST, AND IS NOT TO BE COPIED OR</text>
<text x="286.3" y="235.4">REPRODUCED WITHOUT WRITTEN PERMISSION.</text>
<text x="378.2" y="260.2">SHEET 1 OF 1</text>
<text x="378.2" y="263">WEIGHT: 111.767 lbmass</text>
</g>
</svg>
